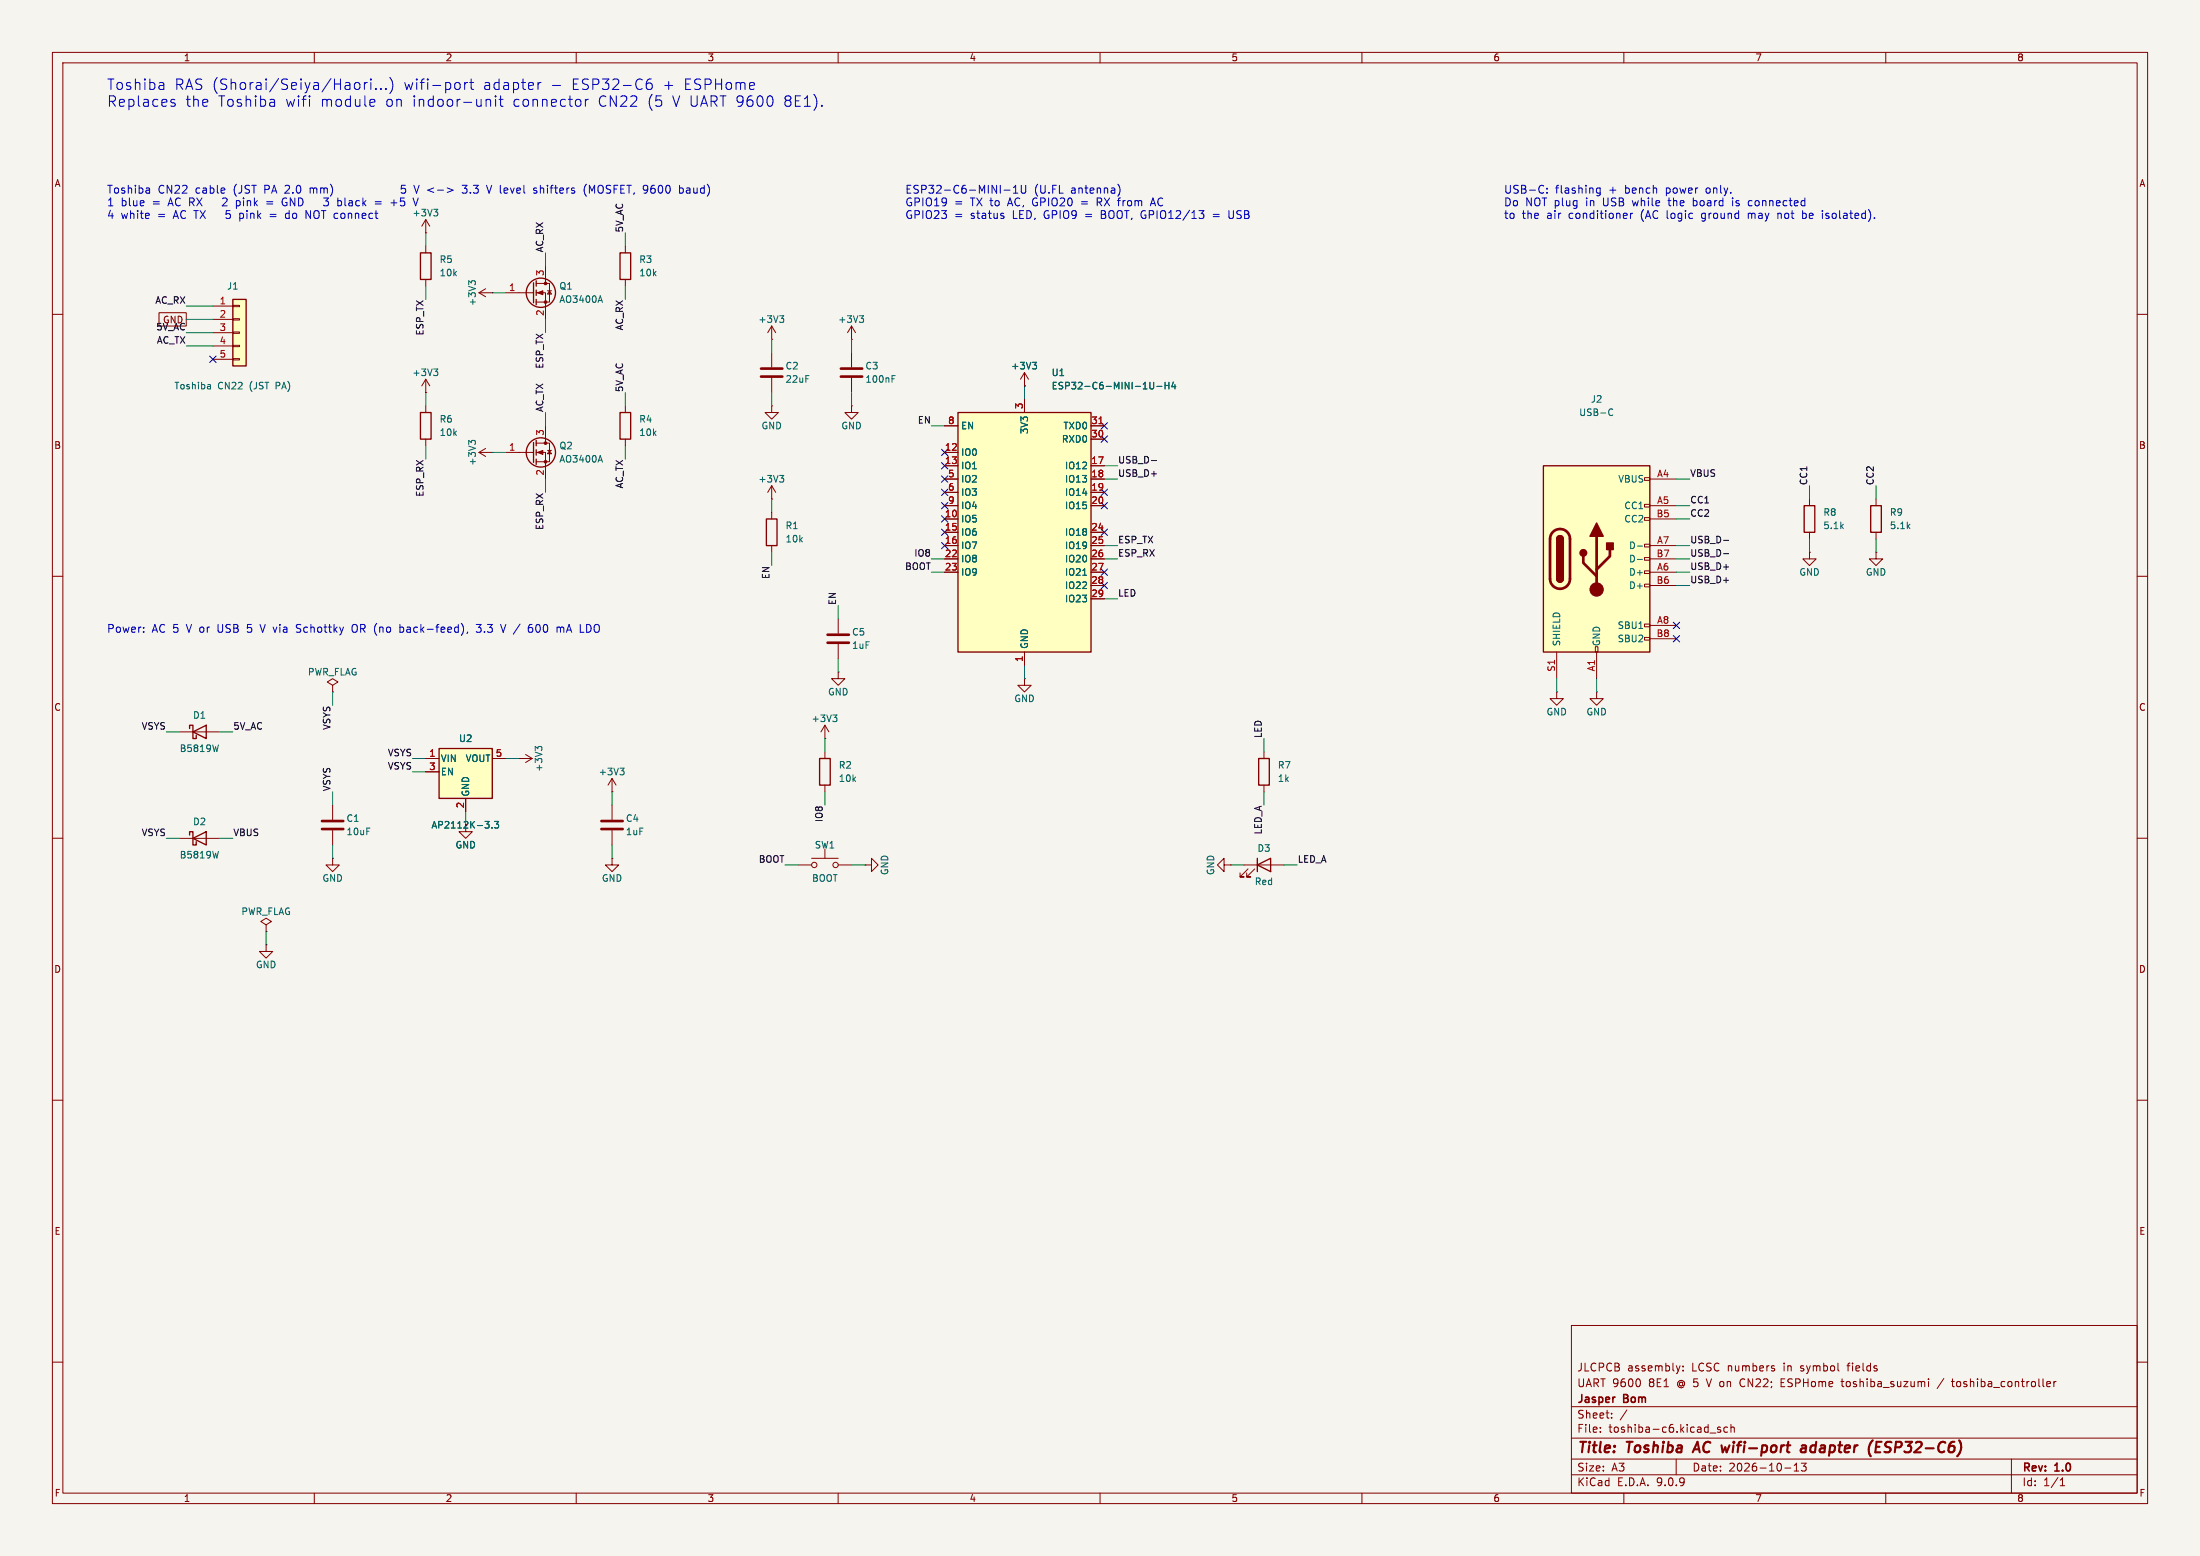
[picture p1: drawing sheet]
<svg xmlns="http://www.w3.org/2000/svg" width="420mm" height="297mm" viewBox="0 0 420 297" stroke-linecap="round" stroke-linejoin="round" font-family="sans-serif">
<path d="M0 0h420v297h-420z" fill="#f5f4ef" stroke="#f5f4ef" stroke-width=".19"/>
<g fill="none" stroke="#840000" stroke-width=".19">
<path d="M10 10h400v277h-400zM12 12h396v273h-396zM60 10v2M110 10v2M160 10v2M210 10v2M260 10v2M310 10v2M360 10v2M10 60h2M408 60h2M10 110h2"/>
<path d="M408 110h2M34.3 139.7h7.6M10 160h2M408 160h2M10 210h2M408 210h2M300 253h108v32h-108zM10 260h2M300 278.5h108M300 274.5h108M300 268.5h108M305.5 273.2v.2"/>
<path d="M305.5 272.5v.1M307.7 270.5v.2M307.7 269.8v.1M310.6 269.1l-1.3 1.9M313 263.3l.2 .5-.2 .7M320 278.5v3M320.7 260.7l-.3 1M321.3 261.5v.2M321.3 260.8v.1M326.4 273.5h1.2M328.4 272.5l-.3-.1-.2 .2v.2l.5 .2v.3h-.5M329.8 272.5l-.4-.1-.3 .3 .1 .6h.6"/>
<path d="M330.4 272.5l.3-.1 .3 .1 .1 .9M330.4 271.9v1.5M332.3 263.4l-.1 .4 .1 .7M338.7 261.3v.3M340 263.9h.5M340.7 263.2h-.7v1.5h.7M342.5 279.7l.4-.4v1.5M343.9 279.3h.9l-.5 .6 .4 .1v.6l-.2 .2-.6-.2M351.4 263.7h.6M351.7 263.2v1.3l.3 .2M368.2 263.2v.1M368.2 263.7v1"/>
<path d="M371.1 263.1l-1.3 1.9M372.5 263.7h.6M372.7 263.2v1.3l.4 .2M384 278.5v6.5M390.9 263.7l.5 .1v.2l-.7 .2M391.4 264.6l-.5 .1M392.1 263.7v1M392.5 263.7l-.3 .1-.1 .2M408 260h2M60 285v2M110 285v2M160 285v2"/>
<path d="M210 285v2M260 285v2M300 281.5h108M310 285v2M340.7 280.2h1.2M342.5 280.8h.9M360 285v2M393.3 283.6h.9M393.3 282.5l.4-.4v1.5"/>
</g>
<path d="M324.1 275.2l-1 2M344 276h.7v1.2M344.8 276.3l-.7 .1a.4 .4 0 0 0-.3 .4 .4 .4 0 0 0 .2 .4l.7-.1M357.5 274.9l-.1 .1M358.1 276.2h.7M359.2 275.2h-.9l-.3 2h1" fill="none" stroke="#840000" stroke-width=".4"/>
<path d="M36.2 139.1v-.7h.6v2.6h.7v-.7M36.8 139.7l2.6-1.3v2.6z" fill="none" stroke="#840000" stroke-width=".25"/>
<path d="M41.7 142.2l-.3 1.3" fill="none" stroke="#006464" stroke-width=".19"/>
<path d="M182.9 78.7h25.4v45.8h-25.4z" fill="#ffffc2"/>
<path d="M182.9 78.7h25.4v45.8h-25.4z" fill="none" stroke="#840000" stroke-width=".25"/>
<g fill="none" stroke="#840000" stroke-width=".19">
<path d="M195.6 76.2v2.5M180.3 81.3h2.6M180.3 86.4h2.6M180.3 88.9h2.6M180.3 91.4h2.6M180.3 94h2.6M180.3 96.5h2.6M180.3 99.1h2.6M208.3 81.3h2.5M208.3 88.9h2.5M208.3 91.4h2.5M208.3 94h2.5"/>
<path d="M208.3 96.5h2.5M208.3 83.8h2.5M180.3 101.6h2.6M180.3 104.1h2.6M180.3 106.7h2.6M180.3 109.2h2.6M208.3 101.6h2.5M208.3 104.1h2.5M208.3 106.7h2.5M208.3 109.2h2.5M208.3 111.8h2.5M208.3 114.3h2.5"/>
<path d="M195.6 124.5v2.5M88.9 157.5v1.3h1.3l-1.3 1.2-1.3-1.2h1.3M99.1 144.8h.1M99.1 144.8h2.5M100.3 144l1.3 .8M101.6 144.8l-1.3 .7M50.8 176.5l1-.6-1-.6-1 .6 1 .6v1.3M50.8 177.8h.1M50.8 180.3v1.3h1.3l-1.3 1.3-1.3-1.3h1.3M50.8 180.3h.1"/>
</g>
<path d="M209.8 80.9h.7" fill="none" stroke="#a90000" stroke-width=".19"/>
<path d="M220.2 73v1.1l-.2 .1-.4-.1M220.8 73.8h1M222.4 73v1.2M222.4 73.6h.7M223.1 73v1.2M224 72.9l-.3 .9h.8M224.3 73.4v.8M206.7 109.8h.7M102.7 142.9l-.5-.4v.8M102.7 142.7l.2-.2h.3l.2 .2" fill="none" stroke="#006464" stroke-width=".19"/>
<path d="M83.8 142.9h10.2v9.5h-10.2z" fill="#ffffc2"/>
<path d="M357.1 96.5h2.1v5.1h-2.1zM36.2 159.4v-.6h.6v2.5h.7v-.6M83.8 142.9h10.2v9.5h-10.2zM156.5 144.8h2v5.1h-2zM240.3 144.8h2v5.1h-2zM36.8 160l2.6-1.2v2.5zM240 165.1l2.6-1.3v2.6zM240 163.8v2.6" fill="none" stroke="#840000" stroke-width=".25"/>
<g fill="none" stroke="#840000" stroke-width=".19">
<path d="M358.1 95.3v1.2M160 118.1v2.8M358.1 101.6v1.3M63.5 130.8l1-.6-1-.7-1 .7 1 .6v1.3M63.5 132.1h.1M157.5 138.4l-.8 1.3M157.5 138.4l.7 1.3M157.5 138.4v2.6M160 128.3v1.2h1.3l-1.3 1.3-1.3-1.3h1.3M160 128.3h.1M160 122.9v2.8M195.6 129.5v1.3h1.2l-1.2 1.3-1.3-1.3h1.3"/>
<path d="M195.6 129.5h.1M297.2 132.1v1.3h1.2l-1.2 1.2-1.3-1.2h1.3M297.2 132.1h.1M304.8 132.1v1.3h1.3l-1.3 1.2-1.3-1.2h1.3M304.8 132.1h.1M63.5 153.7v2.8M63.5 158.5v2.8M81.3 144.8h2.5M81.3 147.3h2.5M88.9 152.4v2.5M94 144.8h2.5M116.8 151.1h.1"/>
<path d="M116.8 148.6v2.5M116.8 153.7v2.8M116.8 158.5v2.8M116.8 148.6l-.7 1.3M116.8 148.6l.8 1.3M157.5 141h.1M157.5 143.5v1.3M157.5 149.9v1.2M241.3 143.5v1.3M241.3 149.9v1.2M34.3 160h7.6M63.5 163.8v1.3h1.3l-1.3 1.3-1.3-1.3h1.3"/>
<path d="M63.5 163.8h.1M116.8 163.8v1.3h1.3l-1.3 1.3-1.2-1.3h1.2M116.8 163.8h.1M165.1 165.1h1.3v-1.3l1.2 1.3-1.2 1.3v-1.3M165.1 165.1h.1M233.7 165.1v-1.3l-1.3 1.3 1.3 1.3v-1.3h1.2M234.9 165.1h.1M237.5 165.1h7.6M238.3 165.9l-1.6 1.5h.8h-.8v-.8M239.5 165.9l-1.5 1.5h.8h-.8v-.8"/>
</g>
<path d="M159 136.5h.8l-.4 .5M159.5 137l.3 .2v.3l-.3 .2M92.6 156.8h.8l-.4 .5M93.3 157.4v.5M93.9 157.9v.2M94.4 156.8h.8l-.4 .5 .3 .1v.5l-.2 .2-.5-.2M118.4 146.6h.7l-.4 .5M118.9 147.1l.2 .3v.3l-.2 .2M41.7 162.5l-.3 1.3" fill="none" stroke="#006464" stroke-width=".19"/>
<path d="M158 121.2h4.1M158 122.7h4.1M61.5 156.7h4M61.5 158.2h4M114.8 156.7h4.1M114.8 158.2h4.1" fill="none" stroke="#840000" stroke-width=".51"/>
<path d="M294.6 88.9h20.4v35.6h-20.4z" fill="#ffffc2"/>
<g fill="none" stroke="#840000" stroke-width=".19">
<path d="M81.3 44.5h.1M81.3 41.9v2.6M81.3 47v1.3M81.3 53.3v1.3M81.3 41.9l-.8 1.3M81.3 41.9l.7 1.3M96.5 55.9h5.4M102.4 54.1h2.5v3.6h-2.5M102.4 55.9h1.7v5.1M104.1 50.8v3.3M104.5 55.5h.8M104.9 55.5l.4 .6h-.8z"/>
<path d="M119.4 47v1.3M119.4 53.3v1.3M81.3 74.9h.1M81.3 72.4v2.5M81.3 77.5v1.2M81.3 72.4l-.8 1.3M81.3 72.4l.7 1.3M119.4 77.5v1.2M147.3 77.5v1.2h1.3l-1.3 1.3-1.3-1.3h1.3M147.3 77.5h.1M147.3 64.8h.1M147.3 62.2v2.6"/>
<path d="M147.3 67.3v2.8M147.3 72.1v2.8M147.3 62.2l-.7 1.3M147.3 62.2l.8 1.3M162.6 77.5v1.2h1.2l-1.2 1.3-1.3-1.3h1.3M162.6 77.5h.1M162.6 64.8h.1M162.6 62.2v2.6M162.6 67.3v2.8M162.6 72.1v2.8M162.6 62.2l-.8 1.3M162.6 62.2l.7 1.3"/>
<path d="M195.6 73.7h.1M195.6 71.1l-.8 1.3M195.6 71.1l.7 1.3M195.6 71.1v2.6M81.3 83.8v1.3M91.4 86.4l1.3 .7M91.4 86.4h2.6M92.7 85.6l-1.3 .8M94 86.4h.1M119.4 83.8v1.3M147.3 95.3h.1M147.3 92.7v2.6"/>
<path d="M147.3 97.8v1.3M147.3 92.7l-.7 1.3M147.3 92.7l.8 1.3M313.9 91.2h1.1v.5h-1.1zM313.9 96.3h1.1v.5h-1.1zM313.9 98.8h1.1v.5h-1.1zM315 91.4h5M315 96.5h5M315 99.1h5M345.4 95.3v1.2M147.3 104.1v1.3M313.9 103.9h1.1v.5h-1.1z"/>
<path d="M313.9 106.4h1.1v.5h-1.1zM313.9 109h1.1v.5h-1.1zM313.9 111.5h1.1v.5h-1.1zM313.9 119.1h1.1v.5h-1.1zM315 104.1h5M315 106.7h5M315 109.2h5M315 111.8h5M315 119.4h5M345.4 105.4v1.3h1.3l-1.3 1.3-1.2-1.3h1.2M345.4 105.4h.1M345.4 101.6v1.3"/>
<path d="M358.1 105.4v1.3h1.3l-1.3 1.3-1.2-1.3h1.2M358.1 105.4h.1M297.2 124.5v5M304.5 123.4h.6v1.1h-.6zM304.8 124.5v5M313.9 121.7h1.1v.5h-1.1zM315 121.9h5M152.4 165.1h2.5M154.9 163.8h5.1M157.5 162.1v1.7M160 165.1h2.6"/>
<circle cx="155.4" cy="165.1" r=".51"/>
<circle cx="159.5" cy="165.1" r=".51"/>
</g>
<g fill="none" stroke="#840000" stroke-width=".25">
<path d="M80.3 48.3h2v5h-2zM101.9 54v3.8M102.4 53.6v1M102.4 55.4v1M102.4 57.2v1M118.4 48.3h2v5h-2zM80.3 78.7h2v5.1h-2zM118.4 78.7h2v5.1h-2zM146.3 99.1h2v5h-2zM294.6 88.9h20.4v35.6h-20.4zM344.4 96.5h2.1v5.1h-2.1zM297.2 102.9a.64 .64 0 0 1 .6-.7 .64 .64 0 0 1 .6 .7"/>
<path d="M297.2 110.5a.64 .64 0 0 0 .6 .6 .64 .64 0 0 0 .6-.6"/>
<circle cx="103.3" cy="55.9" r="2.79"/>
</g>
<path d="M145.3 70.4h4.1M145.3 71.9h4.1M160.5 70.4h4.1M160.5 71.9h4.1M296.5 101.5a1.91 1.91 0 0 1 2-.4 1.91 1.91 0 0 1 1.2 1.8v7.6a1.91 1.91 0 0 1-1.9 1.9 1.91 1.91 0 0 1-1.9-1.9v-7.8l.2-.6zM302.3 106.2v1.2l2.5 2.6M304.8 102.4v10.1M307.3 104.9v1.3l-2.5 2.5" fill="none" stroke="#840000" stroke-width=".51"/>
<g fill="#840000" stroke="#840000" stroke-width=".25">
<path d="M297.2 102.9h1.2v7.6h-1.2z"/>
<path d="M297.4 102.4a.64 .64 0 0 1 .7-.1 .64 .64 0 0 1 .3 .6h-1.2z"/>
<path d="M297.2 110.5h1.2a.64 .64 0 0 1-.6 .6 .64 .64 0 0 1-.6-.6z"/>
<path d="M304.8 99.8l1.3 2.6h-2.6z"/>
<path d="M306.7 103.6h1.3v1.3h-1.3z"/>
<circle cx="302.3" cy="105.5" r=".63"/>
</g>
<g fill="#840000" stroke="#840000" stroke-width=".19">
<path d="M102.6 55.9l1-.4v.8z"/>
<circle cx="304.8" cy="112.5" r="1.27"/>
<circle cx="104.1" cy="54.1" r=".25"/>
<circle cx="104.1" cy="57.7" r=".25"/>
</g>
<g fill="none" stroke="#006464" stroke-width=".19">
<path d="M82.8 39.9h.8l-.4 .5M83.3 40.4l.3 .3v.3l-.3 .2M114.6 56.5l.4 1.2M82.8 70.4h.8l-.4 .5M83.3 70.9l.3 .3v.3l-.3 .2M148.8 60.3h.8l-.4 .5M149.4 60.8l.2 .2v.3l-.2 .2M164.1 60.3h.8l-.5 .5M164.6 60.8l.3 .2v.3l-.3 .2M170.3 72.3h.4M170.3 71.7h.6M197.1 69.2h.8l-.4 .4"/>
<path d="M197.6 69.6l.3 .3v.3l-.3 .2M307.3 78.1l.6 .1M307.9 79.2l-.6 .1M90 84.5l-.5-.4v.7M90 84.3l.2-.2h.3l.2 .2M148.8 90.7h.8l-.4 .5M149.4 91.2l.2 .3v.3l-.2 .2M312.6 104.2h.9M312.6 106.8h.9"/>
</g>
<path d="M44.4 57.2h2.6v12.7h-2.6z" fill="#ffffc2"/>
<g fill="none" stroke="#840000" stroke-width=".25">
<path d="M44.4 57.2h2.6v12.7h-2.6zM101.9 84.5v3.8M102.4 84.1v1M102.4 85.9v1M102.4 87.6v1"/>
<circle cx="103.3" cy="86.4" r="2.79"/>
</g>
<g fill="none" stroke="#840000" stroke-width=".19">
<path d="M30.4 59.7h5.2v2.5h-5.2zM40.6 58.4h3.8M44.4 58.3h1.3v.2h-1.3zM91.4 55.9l1.3 .7M91.4 55.9h2.6M92.7 55.1l-1.3 .8M94 55.9h.1M40.6 61h3.8M40.6 63.5h3.8M40.6 66h3.8M40.6 68.6h3.8M44.4 60.8h1.3v.3h-1.3z"/>
<path d="M44.4 63.4h1.3v.2h-1.3zM44.4 65.9h1.3v.3h-1.3zM44.4 68.5h1.3v.2h-1.3zM195.6 73.7h.1M195.6 76.2v2.5M96.5 86.4h5.4M102.4 84.6h2.5v3.5h-2.5M102.4 86.4h1.7v5M104.1 81.3v3.3M104.5 86h.8M104.9 86l.4 .6h-.8zM180.3 86.4h2.6"/>
<path d="M180.3 81.3h2.6M180.3 88.9h2.6M180.3 91.4h2.6M180.3 94h2.6M180.3 96.5h2.6M180.3 99.1h2.6M208.3 81.3h2.5M208.3 88.9h2.5M208.3 91.4h2.5M208.3 94h2.5M208.3 96.5h2.5M208.3 83.8h2.5"/>
<path d="M180.3 101.6h2.6M180.3 104.1h2.6M180.3 106.7h2.6M180.3 109.2h2.6M208.3 101.6h2.5M208.3 104.1h2.5M208.3 106.7h2.5M208.3 109.2h2.5M208.3 111.8h2.5M208.3 114.3h2.5M195.6 124.5v2.5M81.3 144.8h2.5"/>
<path d="M81.3 147.3h2.5M88.9 152.4v2.5M94 144.8h2.5"/>
</g>
<g fill="none" stroke="#006464" stroke-width=".19">
<path d="M90 54l-.5-.4v.8M90 53.8l.2-.2h.3l.2 .2M40 73.4l.2 .2v.6M40.2 74.2h-.4M40.2 73.7l-.4 .1M197.1 69.2h.8l-.4 .4M197.6 69.6l.3 .3v.3l-.3 .2M220.2 73v1.1l-.2 .1-.4-.1M220.8 73.8h1M222.4 73v1.2M222.4 73.6h.7M223.1 73v1.2"/>
<path d="M224 72.9l-.3 .9h.8M224.3 73.4v.8M114.6 86.9l.4 1.3M206.7 109.8h.7M92.6 156.8h.8l-.4 .5M93.3 157.4v.5M93.9 157.9v.2M94.4 156.8h.8l-.4 .5 .3 .1v.5l-.2 .2-.5-.2"/>
</g>
<g fill="#840000" stroke="#840000" stroke-width=".19">
<path d="M102.6 86.4l1-.4v.7z"/>
<circle cx="104.1" cy="84.6" r=".25"/>
<circle cx="104.1" cy="88.1" r=".25"/>
</g>
<path d="M219.8 87.9h1M329 103.1h1M329 105.7h1" fill="none" stroke="#0f0f0f" stroke-width=".19"/>
<g fill="none" stroke="#009600" stroke-width=".19">
<path d="M35.6 58.4h5M81.3 44.5v2.5M81.3 54.6v2.6M94 55.9h2.5M104.1 48.3v2.5M119.4 44.5v2.5M119.4 54.6v2.6M35.6 66h5M35.6 61h5M35.6 63.5h5M81.3 74.9v2.6M104.1 61v2.5"/>
<path d="M104.1 78.7v2.6M119.4 74.9v2.6M147.3 64.8v2.5M147.3 74.9v2.6M162.6 64.8v2.5M162.6 74.9v2.6M195.6 73.7v2.5M81.3 85.1v2.5M94 86.4h2.5M104.1 91.4v2.6M119.4 85.1v2.5M147.3 95.3v2.5"/>
<path d="M177.8 81.3h2.5M210.8 91.4h2.6M210.8 88.9h2.6M320 99.1h2.6M320 96.5h2.6M320 91.4h2.6M345.4 92.7v2.6M358.1 92.7v2.6M147.3 105.4v2.6M160 115.6v2.5M177.8 109.2h2.5M177.8 106.7h2.5"/>
<path d="M210.8 104.1h2.6M210.8 106.7h2.6M210.8 114.3h2.6M320 111.8h2.6M320 104.1h2.6M320 109.2h2.6M320 106.7h2.6M345.4 102.9v2.5M358.1 102.9v2.5M31.7 139.7h2.6M41.9 139.7h2.5M63.5 132.1v2.5"/>
<path d="M160 125.7v2.6M195.6 127v2.5M297.2 129.5v2.6M304.8 129.5v2.6M63.5 151.1v2.6M78.7 144.8h2.6M78.7 147.3h2.6M88.9 154.9v2.6M96.5 144.8h2.6M116.8 151.1v2.6M157.5 141v2.5M157.5 151.1v2.6"/>
<path d="M241.3 141v2.5M241.3 151.1v2.6M31.7 160h2.6M41.9 160h2.5M50.8 177.8v2.5M63.5 161.3v2.5M116.8 161.3v2.5M149.9 165.1h2.5M162.6 165.1h2.5M234.9 165.1h2.6M245.1 165.1h2.5"/>
</g>
<g fill="none" stroke="#000084" stroke-width=".19">
<path d="M40 68l1.2 1.2M41.2 68l-1.2 1.2M179.7 98.5l1.2 1.2M179.7 95.9l1.2 1.2M179.7 85.8l1.2 1.2M179.7 88.3l1.2 1.2M179.7 90.8l1.2 1.2M179.7 93.4l1.2 1.2M180.9 98.5l-1.2 1.2M180.9 95.9l-1.2 1.2M180.9 85.8l-1.2 1.2M180.9 88.3l-1.2 1.2"/>
<path d="M180.9 90.8l-1.2 1.2M180.9 93.4l-1.2 1.2M210.2 95.9l1.2 1.2M210.2 93.4l1.2 1.2M210.2 83.2l1.2 1.2M210.2 80.7l1.2 1.2M211.4 95.9l-1.2 1.2M211.4 93.4l-1.2 1.2M211.4 83.2l-1.2 1.2M211.4 80.7l-1.2 1.2M179.7 103.5l1.2 1.2M179.7 101l1.2 1.2"/>
<path d="M180.9 103.5l-1.2 1.2M180.9 101l-1.2 1.2M210.2 101l1.2 1.2M210.2 108.6l1.2 1.2M210.2 111.2l1.2 1.2M211.4 101l-1.2 1.2M211.4 108.6l-1.2 1.2M211.4 111.2l-1.2 1.2M319.4 118.8l1.2 1.2M320.6 118.8l-1.2 1.2M319.4 121.3l1.2 1.2M320.6 121.3l-1.2 1.2"/>
</g>
<g fill="none" stroke="#0000c2" stroke-width=".19">
<path d="M31 15.7l.3 .3v1.1M31.3 17l-.2 .1M31.3 16.2l-.2 .1M32.7 19.5l.5 .1 .3 .3-.1 .3-.6 .1M32.9 19l-.2 .1M33.2 19l.2 .1M52.3 19.1l.1 1.2M52.4 19.4l-.2 .1M68.6 15.9v1M69.6 15.7v1.4M70.1 15.7l-.3 .1-.2 .3M70.8 15.1v.2"/>
<path d="M70.8 15.7v1.4M70.9 19l.6 .1 .1 .3-1 .2M71.8 16.9v.2M72.7 16.9v.2M73.7 16.9v.2M74.4 14.8a2.29 2.29 0 0 1 0 3M87.7 15.8l.1 .3v.6l-.1 .3M88.7 15.7v1.4M89.3 15.7l-.4 .1-.2 .3M89.7 15.7h.7M89.9 15.1v1.7l.1 .2 .4 .1M93.1 19l-.2 .1"/>
<path d="M93.4 19l.3 .2v1.1M94.6 19v1.3M95.6 18.3v1.7l.1 .2 .3 .1M102.7 15.7v1.4M103.3 15.7l-.4 .1-.2 .3M105.5 16.3h1.5M111.8 19v1.3M112.3 19l-.4 .1-.1 .2M124.3 15.1a.79 .79 0 0 0-.9 .8v.8l.2 .3 .5 .1 .3-.2 .1-.7-.2-.3-.5-.1-.4 .4M28.3 35.9l.3 .2v.8M28.6 36.8l-.2 .1M28.6 36.2l-.2 .1"/>
<path d="M43.3 38.4l-.9 .9h.9M45.1 39.2l.5 .1M45.1 38.3v1.5M50.9 38.5h1.2M50.9 38.9h1.2M52.4 20.2l-.2 .1M54 38a.78 .78 0 0 0 .5 1.3M62.4 38.4l.3 .2-.1 .5-.2 .2-.6-.2M71.5 20.2l-.6 .1M71.6 38.5h1.2M71.6 38.9h1.2M74.6 38.7h1.2"/>
<path d="M79.8 37.8l-.5 1.5M85.4 35.9l1.1 .4-1.1 .4M111.6 35.8v1M122.9 36.9h.3M123.1 35.4l-.3 .3v.3l.3 .3M129.7 36.8l.5 .1M129.7 35.4v1.5M130.2 35.9h-.5M191.7 36.3h1.1M193.5 36.9h.8M193.5 35.8l.4-.4v1.5M195 35.4v1.2l.2 .3 .5-.1 .1-.2v-1.2"/>
<path d="M209.5 37.8v1.5M209.5 38.6h.5M213.4 35.2a1.72 1.72 0 0 1 0 2.2M219.7 38.9h.8M220.1 37.8l-.5 1.5M294.6 35.4l.1 .1M294.7 36.7l-.1 .1M295.3 35.9v.2M295.3 36.7v.2M305.5 35.9h-.5l-.2 .3 .1 .6h.6M305.5 35.9v1.2l-.3 .3-.4-.1M323.3 37.8v1.5"/>
<path d="M323.3 39.2l.1 .1M330.8 38.3v1M334.3 38.3l-.4 .1-.1 .2v.5l.5 .2M43.1 41.6h.1M43.2 40.2l-.1 .7 .1-.1M45.8 40.7v1.5M45.8 41.6l.4 .1M51.6 40.9h1.1M51.6 41.3h1.1M55.1 40.7l-.5 .1-.1 .2 .1 .6 .5 .1M58.4 40.2l.9 1.5M191.5 41.2l.2 .2-.2 .3"/>
<path d="M191.5 40.7l.1 .1M228.9 40.2h.9l-.5 .6M229.5 40.8l.3 .3v.3l-.3 .3M231.6 40.9h1.1M231.6 41.3h1.1M234.6 40.2v1.2l.3 .3h.3M310.5 40.8l.1 .3-.7 .1M311.3 40.7v1M311.7 40.7l-.3 .1-.1 .2M333.8 40.7v1M333.8 40.8h.1M339.4 40.7v1"/>
<path d="M339.6 40.7l-.2 .1M344.1 41.6l.4 .1M344.1 40.2v1.5M344.5 40.7l-.4 .1M27.4 119.8v.1M49.6 119.2l.5 1.5M57.2 119.2h-.4l-.2 .3 .1 .3 .4 .2M67.8 119.2a.5 .5 0 0 0-.6 .5v.5a.5 .5 0 0 0 .6 .5M76.3 119.8l.5-.1 .3 .3-.2 .6h-.6M90.9 119.2h.9l-.5 .6 .5 .1v.7l-.2 .1-.7-.1M96.6 119.2l-.5 1.5M101.3 119.2h.3"/>
<path d="M101.4 119.8l.3 .3v.3l-.3 .3M102.3 119.5v.9M107.1 119.8h.5v.9M27.4 120.6v.1M56.6 120.6l.5 .1M89.3 120.6l-.2 .3"/>
</g>
<path d="M209.8 80.9h.7" fill="none" stroke="#a90000" stroke-width=".19"/>
<g font-size="2.8" fill="#0000c2">
<text x="20.3" y="17.4">Toshiba</text>
<text x="33.2" y="17.4">RAS (Shorai/Seiya/Haori...)</text>
<text x="77.1" y="17.4">wifi-port</text>
<text x="92.3" y="17.4">adapter</text>
<text x="109.2" y="17.4">ESP32-C6</text>
<text x="126.7" y="17.4">+</text>
<text x="130.8" y="17.4">ESPHome</text>
<text x="20.3" y="20.7">Replaces</text>
<text x="35.3" y="20.7">the</text>
<text x="41.6" y="20.7">Toshiba</text>
<text x="54.5" y="20.7">wifi</text>
<text x="61.2" y="20.7">module</text>
<text x="73.7" y="20.7">on</text>
<text x="78.9" y="20.7">indoor-unit</text>
<text x="98.1" y="20.7">connector</text>
<text x="114.4" y="20.7">CN22</text>
<text x="123.9" y="20.7">(5</text>
<text x="128.7" y="20.7">V UART 9600</text>
<text x="150.1" y="20.7">8E1).</text>
</g>
<g font-size="2.8" fill="#840000">
<text x="301" y="277.9">Title:</text>
<text x="310.6" y="277.9">Toshiba</text>
<text x="324.3" y="277.9">AC wifi-port</text>
<text x="346.3" y="277.9">adapter</text>
<text x="359.9" y="277.9">(ESP32-C6)</text>
</g>
<g font-size="2.1" fill="#0000c2">
<text x="20.3" y="37.3">Toshiba</text>
<text x="20.3" y="39.7">1</text>
<text x="23" y="39.7">blue</text>
<text x="29.1" y="39.7">=</text>
<text x="30.1" y="37.3">CN22</text>
<text x="32.3" y="39.7">AC RX</text>
<text x="37.3" y="37.3">cable</text>
<text x="43.2" y="39.7">2</text>
<text x="44.7" y="37.3">(JST</text>
<text x="45.9" y="39.7">pink</text>
<text x="50.7" y="37.3">PA 2.0</text>
<text x="55" y="39.7">GND</text>
<text x="59.7" y="37.3">mm)</text>
<text x="63.5" y="39.7">3</text>
<text x="66.2" y="39.7">black</text>
<text x="73.5" y="39.7">=</text>
<text x="76.2" y="37.3">5</text>
<text x="76.7" y="39.7">+5</text>
<text x="78.9" y="37.3">V &lt;-&gt;</text>
<text x="88.4" y="37.3">3.3</text>
<text x="93.3" y="37.3">V level</text>
<text x="102.4" y="37.3">shifters</text>
<text x="112.2" y="37.3">(MOSFET,</text>
<text x="123.7" y="37.3">9600</text>
<text x="130.7" y="37.3">baud)</text>
<text x="172.7" y="37.3">ESP32-C6-MINI-1U</text>
<text x="172.7" y="39.7">GPIO19</text>
<text x="182.2" y="39.7">=</text>
<text x="185.3" y="39.7">TX to</text>
<text x="192.7" y="39.7">AC, GPIO20</text>
<text x="197.4" y="37.3">(U.FL</text>
<text x="204.5" y="37.3">antenna)</text>
<text x="206.9" y="39.7">=</text>
<text x="210.1" y="39.7">RX from</text>
<text x="220.8" y="39.7">AC</text>
<text x="287" y="37.3">USB-C:</text>
<text x="287" y="39.7">Do</text>
<text x="291.2" y="39.7">NOT plug</text>
<text x="296.9" y="37.3">flashing</text>
<text x="302.9" y="39.7">in</text>
<text x="306.3" y="39.7">USB</text>
<text x="307.2" y="37.3">+</text>
<text x="310.3" y="37.3">bench</text>
<text x="312.1" y="39.7">while</text>
<text x="318.3" y="37.3">power</text>
<text x="319.1" y="39.7">the</text>
<text x="323.9" y="39.7">board</text>
<text x="326.1" y="37.3">only.</text>
<text x="331.6" y="39.7">is</text>
<text x="334.8" y="39.7">connected</text>
<text x="20.3" y="42.1">4</text>
<text x="23" y="42.1">white</text>
<text x="30.1" y="42.1">=</text>
<text x="33.3" y="42.1">AC TX</text>
<text x="43.8" y="42.1">5</text>
<text x="46.6" y="42.1">pink</text>
<text x="55.7" y="42.1">do</text>
<text x="59.7" y="42.1">NOT connect</text>
<text x="172.7" y="42.1">GPIO23</text>
<text x="182.2" y="42.1">=</text>
<text x="185.3" y="42.1">status</text>
<text x="193.5" y="42.1">LED, GPIO9</text>
<text x="207.6" y="42.1">=</text>
<text x="210.7" y="42.1">BOOT, GPIO12/13</text>
<text x="235.6" y="42.1">USB</text>
<text x="287" y="42.1">to</text>
<text x="290.5" y="42.1">the</text>
<text x="295.3" y="42.1">air</text>
<text x="299.6" y="42.1">conditioner</text>
<text x="313.5" y="42.1">(AC</text>
<text x="318.6" y="42.1">logic</text>
<text x="325.4" y="42.1">ground</text>
<text x="334.4" y="42.1">may</text>
<text x="340.2" y="42.1">not</text>
<text x="345.1" y="42.1">be</text>
<text x="349" y="42.1">isolated).</text>
<text x="20.3" y="121.1">Power:</text>
<text x="29" y="121.1">AC 5</text>
<text x="35.8" y="121.1">V or</text>
<text x="42" y="121.1">USB</text>
<text x="47.8" y="121.1">5</text>
<text x="50.5" y="121.1">V via</text>
<text x="57.6" y="121.1">Schottky</text>
<text x="68.4" y="121.1">OR (no</text>
<text x="77.8" y="121.1">back-feed),</text>
<text x="92.6" y="121.1">3.3</text>
<text x="97.5" y="121.1">V /</text>
<text x="103" y="121.1">600</text>
<text x="108.6" y="121.1">mA LDO</text>
</g>
<g font-size="2.1" fill="#840000">
<text x="301" y="262">JLCPCB</text>
<text x="310.6" y="262">assembly:</text>
<text x="323" y="262">LCSC numbers</text>
<text x="340.8" y="262">in</text>
<text x="344.1" y="262">symbol</text>
<text x="353.3" y="262">fields</text>
<text x="301" y="268.2">Jasper</text>
<text x="301" y="265">UART 9600</text>
<text x="310" y="268.2">Bom</text>
<text x="314.8" y="265">8E1</text>
<text x="320.3" y="265">@ 5</text>
<text x="326.3" y="265">V on</text>
<text x="332.9" y="265">CN22;</text>
<text x="340.8" y="265">ESPHome</text>
<text x="352.6" y="265">toshiba_suzumi</text>
<text x="374" y="265">toshiba_controller</text>
<text x="301" y="273.7">File:</text>
<text x="301" y="271">Sheet:</text>
<text x="307.1" y="273.7">toshiba-c6.kicad_sch</text>
<text x="301" y="281.1">Size:</text>
<text x="307.6" y="281.1">A3</text>
<text x="323" y="281.1">Date:</text>
<text x="330" y="281.1">2026-10-13</text>
<text x="386" y="281.3">Rev:</text>
<text x="392.4" y="281.3">1.0</text>
<text x="301" y="283.9">KiCad</text>
<text x="308.7" y="283.9">E.D.A.</text>
<text x="316.3" y="283.9">9.0.9</text>
<text x="386" y="283.9">Id:</text>
<text x="390.1" y="283.9">1/1</text>
</g>
<g font-size="1.8" fill="#840000">
<text x="35" y="11.9">1</text>
<text x="85" y="11.9">2</text>
<text x="135" y="11.9">3</text>
<text x="185" y="11.9">4</text>
<text x="235" y="11.9">5</text>
<text x="285" y="11.9">6</text>
<text x="335" y="11.9">7</text>
<text x="385" y="11.9">8</text>
<text x="10.3" y="35.9">A</text>
<text x="408.3" y="35.9">A</text>
<text x="10.3" y="85.9">B</text>
<text x="408.2" y="85.9">B</text>
<text x="10.3" y="135.9">C</text>
<text x="408.2" y="135.9">C</text>
<text x="82.3" y="158.3">AP2112K-3.3</text>
<text x="10.3" y="185.9">D</text>
<text x="408.2" y="185.9">D</text>
<text x="10.3" y="235.9">E</text>
<text x="408.3" y="235.9">E</text>
<text x="10.3" y="285.9">F</text>
<text x="35" y="286.9">1</text>
<text x="85" y="286.9">2</text>
<text x="135" y="286.9">3</text>
<text x="185" y="286.9">4</text>
<text x="235" y="286.9">5</text>
<text x="285" y="286.9">6</text>
<text x="335" y="286.9">7</text>
<text x="385" y="286.9">8</text>
<text x="408.3" y="285.9">F</text>
</g>
<g font-size="1.8" fill="#006464">
<text x="78.6" y="41.5">+3V3</text>
<text x="83.8" y="50.4">R5</text>
<text x="83.8" y="52.9">10k</text>
<text x="121.9" y="50.4">R3</text>
<text x="121.9" y="52.9">10k</text>
<text x="43.3" y="55.5">J1</text>
<text x="91" y="58.5" transform="rotate(-90 91 58.5)">+3V3</text>
<text x="106.7" y="58">AO3400A</text>
<text x="106.7" y="55.5">Q1</text>
<text x="144.7" y="61.8">+3V3</text>
<text x="159.9" y="61.8">+3V3</text>
<text x="78.6" y="72">+3V3</text>
<text x="149.9" y="70.7">C2</text>
<text x="165.1" y="70.7">C3</text>
<text x="192.9" y="70.7">+3V3</text>
<text x="200.7" y="72">U1</text>
<text x="33.2" y="74.5">Toshiba</text>
<text x="41.6" y="74.5">CN22</text>
<text x="47.7" y="74.5">(JST</text>
<text x="52.9" y="74.5">PA)</text>
<text x="149.9" y="73.3">22uF</text>
<text x="165.1" y="73.3">100nF</text>
<text x="200.7" y="74.5">ESP32-C6-MINI-1U-H4</text>
<text x="303.6" y="77.1">J2</text>
<text x="83.8" y="80.9">R6</text>
<text x="83.8" y="83.4">10k</text>
<text x="121.9" y="80.9">R4</text>
<text x="121.9" y="83.4">10k</text>
<text x="145.3" y="82.1">GND</text>
<text x="160.5" y="82.1">GND</text>
<text x="183.4" y="82.1">EN</text>
<text x="196.4" y="83" transform="rotate(-90 196.4 83)">3V3</text>
<text x="202.9" y="82.1">TXD0</text>
<text x="301.4" y="79.6">USB-C</text>
<text x="91" y="89" transform="rotate(-90 91 89)">+3V3</text>
<text x="106.7" y="88.5">AO3400A</text>
<text x="106.7" y="86">Q2</text>
<text x="183.4" y="87.2">IO0</text>
<text x="183.4" y="89.8">IO1</text>
<text x="202.6" y="84.7">RXD0</text>
<text x="203.2" y="89.8">IO12</text>
<text x="144.7" y="92.3">+3V3</text>
<text x="183.4" y="92.3">IO2</text>
<text x="183.4" y="94.8">IO3</text>
<text x="203.2" y="92.3">IO13</text>
<text x="203.2" y="94.8">IO14</text>
<text x="308.8" y="92.3">VBUS</text>
<text x="149.9" y="101.2">R1</text>
<text x="183.4" y="97.4">IO4</text>
<text x="183.4" y="99.9">IO5</text>
<text x="203.2" y="97.4">IO15</text>
<text x="310" y="97.4">CC1</text>
<text x="310" y="99.9">CC2</text>
<text x="348" y="98.7">R8</text>
<text x="348" y="101.2">5.1k</text>
<text x="360.7" y="98.7">R9</text>
<text x="360.7" y="101.2">5.1k</text>
<text x="149.9" y="103.7">10k</text>
<text x="183.4" y="102.5">IO6</text>
<text x="183.4" y="105">IO7</text>
<text x="183.4" y="107.5">IO8</text>
<text x="203.2" y="102.5">IO18</text>
<text x="203.2" y="105">IO19</text>
<text x="203.2" y="107.5">IO20</text>
<text x="310.9" y="105">D-</text>
<text x="310.9" y="107.5">D-</text>
<text x="183.4" y="110.1">IO9</text>
<text x="203.2" y="110.1">IO21</text>
<text x="203.2" y="112.6">IO22</text>
<text x="310.9" y="110.1">D+</text>
<text x="310.9" y="112.6">D+</text>
<text x="343.4" y="110.1">GND</text>
<text x="356.1" y="110.1">GND</text>
<text x="203.2" y="115.2">IO23</text>
<text x="162.6" y="121.5">C5</text>
<text x="162.6" y="124.1">1uF</text>
<text x="196.4" y="124" transform="rotate(-90 196.4 124)">GND</text>
<text x="298" y="123.4" transform="rotate(-90 298 123.4)">SHIELD</text>
<text x="305.7" y="123.4" transform="rotate(-90 305.7 123.4)">GND</text>
<text x="308.7" y="120.2">SBU1</text>
<text x="308.7" y="122.8">SBU2</text>
<text x="58.7" y="129.1">PWR_FLAG</text>
<text x="36.8" y="137.4">D1</text>
<text x="158" y="132.9">GND</text>
<text x="193.5" y="134.2">GND</text>
<text x="295.1" y="136.8">GND</text>
<text x="302.8" y="136.8">GND</text>
<text x="34.2" y="143.7">B5819W</text>
<text x="87.5" y="141.8">U2</text>
<text x="154.8" y="138">+3V3</text>
<text x="84.1" y="145.6">VIN</text>
<text x="84.1" y="148.2">EN</text>
<text x="88.8" y="145.6">VOUT</text>
<text x="103.7" y="147.4" transform="rotate(-90 103.7 147.4)">+3V3</text>
<text x="114.2" y="148.2">+3V3</text>
<text x="160" y="146.9">R2</text>
<text x="160" y="149.5">10k</text>
<text x="243.8" y="146.9">R7</text>
<text x="243.8" y="149.5">1k</text>
<text x="89.8" y="152.1" transform="rotate(-90 89.8 152.1)">GND</text>
<text x="36.8" y="157.7">D2</text>
<text x="66" y="157.1">C1</text>
<text x="66" y="159.6">10uF</text>
<text x="119.4" y="157.1">C4</text>
<text x="119.4" y="159.6">1uF</text>
<text x="34.2" y="164.1">B5819W</text>
<text x="86.9" y="162.2">GND</text>
<text x="155.4" y="162.2">SW1</text>
<text x="169.8" y="167.1" transform="rotate(-90 169.8 167.1)">GND</text>
<text x="232" y="167.1" transform="rotate(-90 232 167.1)">GND</text>
<text x="240" y="162.8">D3</text>
<text x="61.5" y="168.5">GND</text>
<text x="114.8" y="168.5">GND</text>
<text x="154.9" y="168.5">BOOT</text>
<text x="239.4" y="169.1">Red</text>
<text x="46" y="174.9">PWR_FLAG</text>
<text x="48.8" y="185">GND</text>
</g>
<g font-size="1.8" fill="#0f0f0f">
<text x="119" y="44.4" transform="rotate(-90 119 44.4)">5V_AC</text>
<text x="103.8" y="48.3" transform="rotate(-90 103.8 48.3)">AC_RX</text>
<text x="29.6" y="58.1">AC_RX</text>
<text x="29.7" y="63.2">5V_AC</text>
<text x="29.9" y="65.7">AC_TX</text>
<text x="31" y="61.9">GND</text>
<text x="80.9" y="64.1" transform="rotate(-90 80.9 64.1)">ESP_TX</text>
<text x="119" y="63.2" transform="rotate(-90 119 63.2)">AC_RX</text>
<text x="103.8" y="70.5" transform="rotate(-90 103.8 70.5)">ESP_TX</text>
<text x="119" y="74.9" transform="rotate(-90 119 74.9)">5V_AC</text>
<text x="103.8" y="78.7" transform="rotate(-90 103.8 78.7)">AC_TX</text>
<text x="175.1" y="80.9">EN</text>
<text x="213.4" y="88.6">USB_D-</text>
<text x="80.9" y="94.9" transform="rotate(-90 80.9 94.9)">ESP_RX</text>
<text x="119" y="93.3" transform="rotate(-90 119 93.3)">AC_TX</text>
<text x="213.4" y="91.1">USB_D+</text>
<text x="322.6" y="91.1">VBUS</text>
<text x="345.1" y="92.7" transform="rotate(-90 345.1 92.7)">CC1</text>
<text x="357.8" y="92.7" transform="rotate(-90 357.8 92.7)">CC2</text>
<text x="103.8" y="101.3" transform="rotate(-90 103.8 101.3)">ESP_RX</text>
<text x="322.6" y="96.2">CC1</text>
<text x="322.6" y="98.7">CC2</text>
<text x="174.5" y="106.3">IO8</text>
<text x="213.4" y="103.8">ESP_TX</text>
<text x="213.4" y="106.3">ESP_RX</text>
<text x="322.6" y="103.8">USB_D-</text>
<text x="322.6" y="106.3">USB_D-</text>
<text x="147" y="110.6" transform="rotate(-90 147 110.6)">EN</text>
<text x="172.7" y="108.9">BOOT</text>
<text x="213.4" y="114">LED</text>
<text x="322.6" y="108.9">USB_D+</text>
<text x="322.6" y="111.4">USB_D+</text>
<text x="159.7" y="115.6" transform="rotate(-90 159.7 115.6)">EN</text>
<text x="27" y="139.4">VSYS</text>
<text x="44.4" y="139.4">5V_AC</text>
<text x="63.2" y="139.4" transform="rotate(-90 63.2 139.4)">VSYS</text>
<text x="241" y="141" transform="rotate(-90 241 141)">LED</text>
<text x="73.9" y="147">VSYS</text>
<text x="73.9" y="144.4">VSYS</text>
<text x="63.2" y="151.1" transform="rotate(-90 63.2 151.1)">VSYS</text>
<text x="27" y="159.7">VSYS</text>
<text x="44.4" y="159.7">VBUS</text>
<text x="157.1" y="157" transform="rotate(-90 157.1 157)">IO8</text>
<text x="241" y="159.4" transform="rotate(-90 241 159.4)">LED_A</text>
<text x="144.8" y="164.8">BOOT</text>
<text x="247.6" y="164.8">LED_A</text>
</g>
<g font-size="1.8" fill="#a90000">
<text x="103.9" y="52.8" transform="rotate(-90 103.9 52.8)">3</text>
<text x="41.8" y="58.2">1</text>
<text x="97.1" y="55.6">1</text>
<text x="41.8" y="60.7">2</text>
<text x="41.8" y="63.2">3</text>
<text x="41.8" y="65.8">4</text>
<text x="103.9" y="60.4" transform="rotate(-90 103.9 60.4)">2</text>
<text x="41.8" y="68.3">5</text>
<text x="103.9" y="83.3" transform="rotate(-90 103.9 83.3)">3</text>
<text x="180.9" y="81">8</text>
<text x="195.3" y="78.2" transform="rotate(-90 195.3 78.2)">3</text>
<text x="208.2" y="81">31</text>
<text x="208.2" y="83.6">30</text>
<text x="97.1" y="86.1">1</text>
<text x="180.3" y="86.1">12</text>
<text x="180.3" y="88.6">13</text>
<text x="208.2" y="88.6">17</text>
<text x="103.9" y="90.9" transform="rotate(-90 103.9 90.9)">2</text>
<text x="180.9" y="91.2">5</text>
<text x="180.9" y="93.7">6</text>
<text x="208.2" y="91.2">18</text>
<text x="208.2" y="93.7">19</text>
<text x="316.2" y="91.2">A4</text>
<text x="180.3" y="98.8">10</text>
<text x="180.3" y="101.3">15</text>
<text x="180.9" y="96.3">9</text>
<text x="208.2" y="96.3">20</text>
<text x="208.2" y="101.3">24</text>
<text x="316.2" y="98.8">B5</text>
<text x="316.2" y="96.3">A5</text>
<text x="180.3" y="103.9">16</text>
<text x="180.3" y="106.4">22</text>
<text x="208.2" y="103.9">25</text>
<text x="208.2" y="106.4">26</text>
<text x="316.2" y="106.4">B7</text>
<text x="316.2" y="103.9">A7</text>
<text x="180.3" y="109">23</text>
<text x="208.2" y="109">27</text>
<text x="208.2" y="111.5">28</text>
<text x="316.2" y="111.5">B6</text>
<text x="316.2" y="109">A6</text>
<text x="208.2" y="114">29</text>
<text x="316.2" y="119.1">A8</text>
<text x="316.2" y="121.7">B8</text>
<text x="195.3" y="126.4" transform="rotate(-90 195.3 126.4)">1</text>
<text x="296.9" y="128.3" transform="rotate(-90 296.9 128.3)">S1</text>
<text x="304.5" y="128.3" transform="rotate(-90 304.5 128.3)">A1</text>
<text x="81.8" y="144.5">1</text>
<text x="81.8" y="147.1">3</text>
<text x="94.5" y="144.5">5</text>
<text x="88.6" y="154.4" transform="rotate(-90 88.6 154.4)">2</text>
</g>
</svg>
